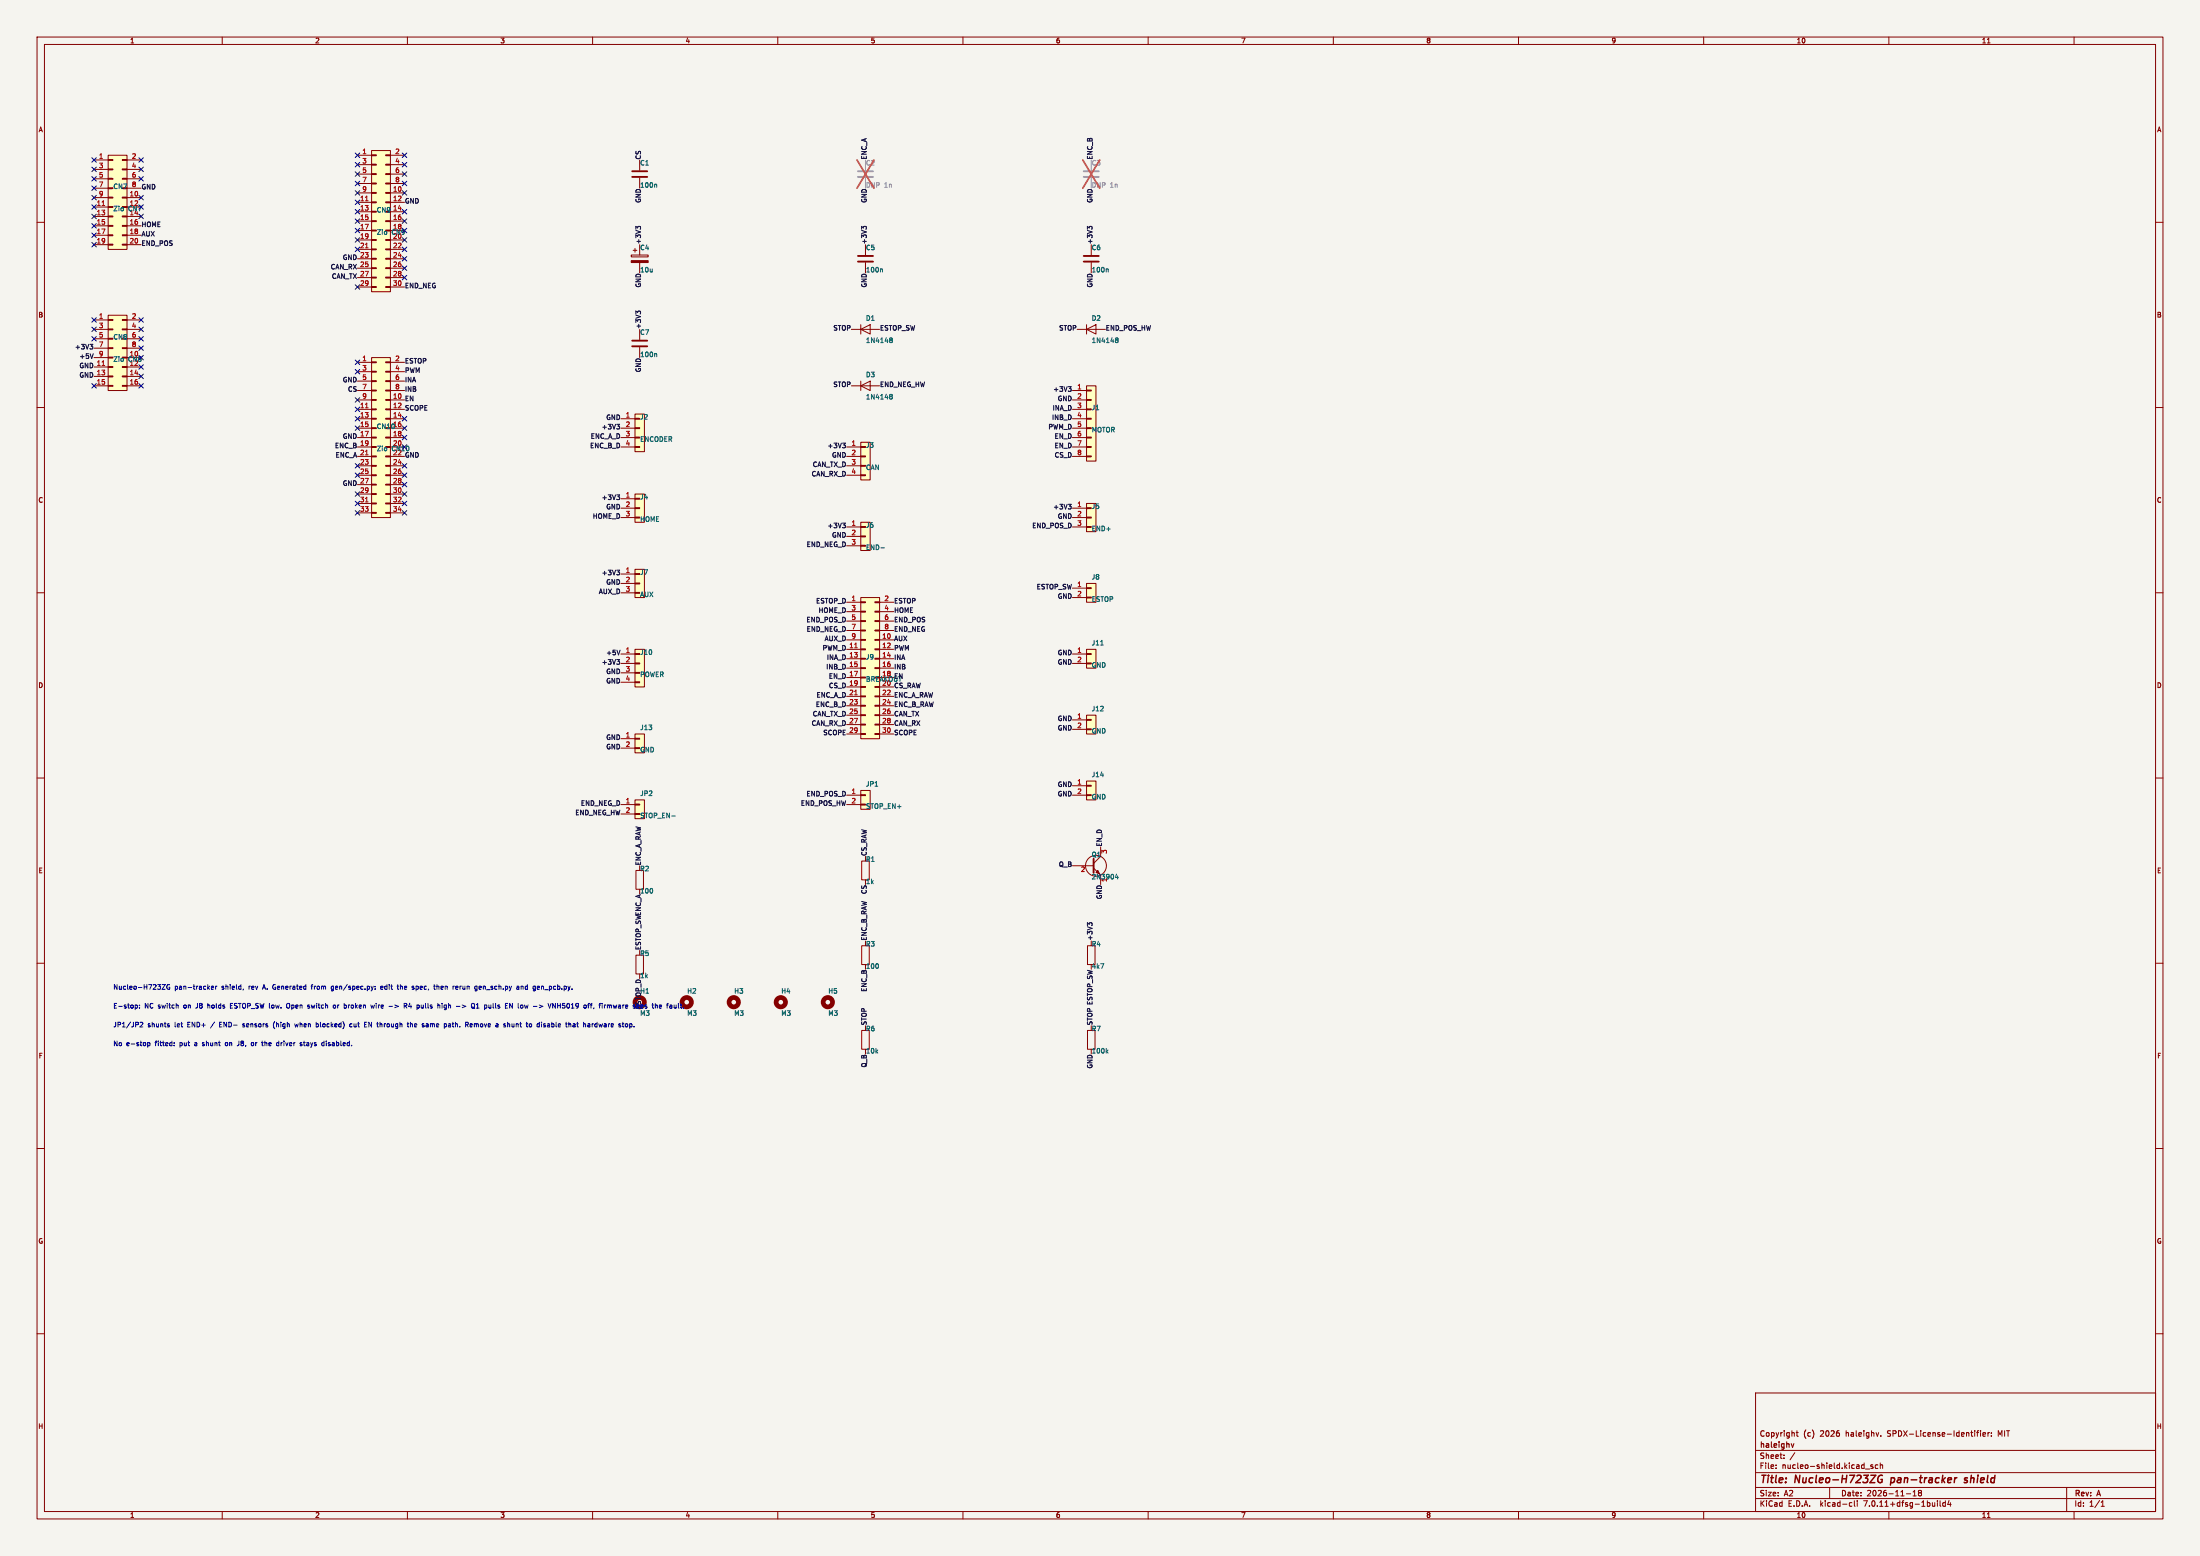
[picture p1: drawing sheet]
<svg xmlns="http://www.w3.org/2000/svg" width="594mm" height="420mm" viewBox="0 0 594 420" stroke-linecap="round" stroke-linejoin="round" font-family="sans-serif">
<path d="M0 0h594v420h-594z" fill="#f5f4ef" stroke="#f5f4ef" stroke-width=".27"/>
<g fill="none" stroke="#840000" stroke-width=".27">
<path d="M10 10h574v400h-574zM12 12h570v396h-570zM60 10v2M110 10v2M160 10v2M210 10v2M260 10v2M310 10v2M360 10v2M410 10v2M460 10v2M510 10v2"/>
<path d="M536.6 11.6h.7M560 10v2M10 60h2M25.4 43.2h3.8M25.4 53.3h3.8M25.4 55.9h3.8M25.4 58.4h3.8M25.4 45.7h3.8M25.4 48.3h3.8M25.4 50.8h3.8M29.2 58.3h1.3v.2h-1.3zM29.2 55.8h1.3v.2h-1.3z"/>
<path d="M29.2 53.2h1.3v.3h-1.3zM29.2 50.7h1.3v.2h-1.3zM29.2 48.1h1.3v.3h-1.3zM29.2 45.6h1.3v.2h-1.3zM29.2 43.1h1.3v.2h-1.3zM29.2 41.9h5.1v25.4h-5.1zM33 58.3h1.3v.2h-1.3zM33 55.8h1.3v.2h-1.3zM33 53.2h1.3v.3h-1.3zM33 48.1h1.3v.3h-1.3zM33 45.6h1.3v.2h-1.3zM33 43.1h1.3v.2h-1.3z"/>
<path d="M34.3 43.2h3.8M34.3 53.3h3.8M34.3 55.9h3.8M34.3 58.4h3.8M34.3 45.7h3.8M34.3 48.3h3.8M34.3 50.8h3.8M96.5 41.9h3.8M96.5 52.1h3.8M96.5 54.6h3.8M96.5 57.2h3.8M96.5 59.7h3.8"/>
<path d="M96.5 44.5h3.8M96.5 47h3.8M96.5 49.5h3.8M100.3 59.6h1.3v.2h-1.3zM100.3 57h1.3v.3h-1.3zM100.3 54.5h1.3v.2h-1.3zM100.3 51.9h1.3v.3h-1.3zM100.3 49.4h1.3v.3h-1.3zM100.3 46.9h1.3v.2h-1.3zM100.3 44.3h1.3v.3h-1.3zM100.3 41.8h1.3v.2h-1.3zM100.3 40.6h5.1v38.1h-5.1z"/>
<path d="M104.1 59.6h1.3v.2h-1.3zM104.1 54.5h1.3v.2h-1.3zM104.1 51.9h1.3v.3h-1.3zM104.1 49.4h1.3v.3h-1.3zM104.1 46.9h1.3v.2h-1.3zM104.1 44.3h1.3v.3h-1.3zM104.1 41.8h1.3v.2h-1.3zM105.4 41.9h3.8M105.4 52.1h3.8M105.4 54.6h3.8M105.4 57.2h3.8M105.4 59.7h3.8"/>
<path d="M105.4 44.5h3.8M105.4 47h3.8M105.4 49.5h3.8M172.7 43.2v2.8M172.7 48v2.8M582 60h2M25.4 61h3.8M25.4 63.5h3.8M25.4 66h3.8M29.2 65.9h1.3v.3h-1.3zM29.2 63.4h1.3v.2h-1.3zM29.2 60.8h1.3v.3h-1.3z"/>
<path d="M33 65.9h1.3v.3h-1.3zM33 63.4h1.3v.2h-1.3zM33 60.8h1.3v.3h-1.3zM34.3 61h3.8M34.3 63.5h3.8M34.3 66h3.8M96.5 62.2h3.8M96.5 64.8h3.8M96.5 67.3h3.8M96.5 69.9h3.8M96.5 72.4h3.8M96.5 74.9h3.8"/>
<path d="M96.5 77.5h3.8M100.3 77.3h1.3v.3h-1.3zM100.3 74.8h1.3v.3h-1.3zM100.3 72.3h1.3v.2h-1.3zM100.3 69.7h1.3v.3h-1.3zM100.3 67.2h1.3v.2h-1.3zM100.3 64.6h1.3v.3h-1.3zM100.3 62.1h1.3v.3h-1.3zM104.1 77.3h1.3v.3h-1.3zM104.1 74.8h1.3v.3h-1.3zM104.1 72.3h1.3v.2h-1.3zM104.1 69.7h1.3v.3h-1.3z"/>
<path d="M104.1 67.2h1.3v.2h-1.3zM104.1 64.6h1.3v.3h-1.3zM104.1 62.1h1.3v.3h-1.3zM105.4 62.2h3.8M105.4 64.8h3.8M105.4 67.3h3.8M105.4 69.9h3.8M105.4 72.4h3.8M105.4 74.9h3.8M105.4 77.5h3.8M170.4 68.8h4.6v.5h-4.6zM170.9 67.6h1.1"/>
<path d="M171.4 67.1v1M172.7 66v2.8M172.7 70.9v2.8M233.7 66v2.8M233.7 70.9v2.8M294.6 66v2.8M294.6 70.9v2.8M25.4 86.4h3.8M25.4 96.5h3.8M25.4 99.1h3.8M25.4 88.9h3.8M25.4 91.4h3.8"/>
<path d="M25.4 94h3.8M29.2 98.9h1.3v.3h-1.3zM29.2 96.4h1.3v.2h-1.3zM29.2 93.9h1.3v.2h-1.3zM29.2 91.3h1.3v.3h-1.3zM29.2 88.8h1.3v.2h-1.3zM29.2 86.2h1.3v.3h-1.3zM29.2 85.1h5.1v20.3h-5.1zM33 98.9h1.3v.3h-1.3zM33 96.4h1.3v.2h-1.3zM33 93.9h1.3v.2h-1.3zM33 88.8h1.3v.2h-1.3z"/>
<path d="M33 86.2h1.3v.3h-1.3zM34.3 86.4h3.8M34.3 96.5h3.8M34.3 99.1h3.8M34.3 88.9h3.8M34.3 91.4h3.8M34.3 94h3.8M96.5 97.8h3.8M100.3 97.7h1.3v.2h-1.3zM100.3 96.5h5.1v43.2h-5.1zM104.1 97.7h1.3v.2h-1.3zM105.4 97.8h3.8"/>
<path d="M172.7 88.9v2.8M172.7 93.7v2.8M229.9 88.9h7.6M232.4 88.9l2.5-1.3v2.6zM232.4 87.6v2.6M290.8 88.9h7.6M293.4 88.9l2.5-1.3v2.6zM293.4 87.6v2.6M10 110h2M25.4 101.6h3.8M25.4 104.1h3.8M29.2 104h1.3v.3h-1.3z"/>
<path d="M29.2 101.5h1.3v.2h-1.3zM33 104h1.3v.3h-1.3zM33 101.5h1.3v.2h-1.3zM34.3 101.6h3.8M34.3 104.1h3.8M96.5 108h3.8M96.5 110.5h3.8M96.5 113h3.8M96.5 115.6h3.8M96.5 118.1h3.8M96.5 100.3h3.8M96.5 102.9h3.8"/>
<path d="M96.5 105.4h3.8M100.3 118h1.3v.2h-1.3zM100.3 115.4h1.3v.3h-1.3zM100.3 112.9h1.3v.3h-1.3zM100.3 110.4h1.3v.2h-1.3zM100.3 107.8h1.3v.3h-1.3zM100.3 105.3h1.3v.2h-1.3zM100.3 102.7h1.3v.3h-1.3zM100.3 100.2h1.3v.3h-1.3zM104.1 118h1.3v.2h-1.3zM104.1 112.9h1.3v.3h-1.3zM104.1 110.4h1.3v.2h-1.3z"/>
<path d="M104.1 107.8h1.3v.3h-1.3zM104.1 105.3h1.3v.2h-1.3zM104.1 102.7h1.3v.3h-1.3zM104.1 100.2h1.3v.3h-1.3zM105.4 108h3.8M105.4 110.5h3.8M105.4 113h3.8M105.4 115.6h3.8M105.4 118.1h3.8M105.4 100.3h3.8M105.4 102.9h3.8M105.4 105.4h3.8"/>
<path d="M167.6 113h3.8M167.6 115.6h3.8M167.6 118.1h3.8M171.4 118h1.3v.2h-1.3zM171.4 115.4h1.3v.3h-1.3zM171.4 112.9h1.3v.3h-1.3zM171.4 111.8h2.6v10.1h-2.6zM229.9 104.1h7.6M232.4 119.4h2.5v10.1h-2.5zM232.4 104.1l2.5-1.2v2.5zM232.4 102.9v2.5M289.6 108h3.8"/>
<path d="M289.6 110.5h3.8M289.6 113h3.8M289.6 115.6h3.8M289.6 118.1h3.8M289.6 105.4h3.8M293.4 118h1.2v.2h-1.2zM293.4 115.4h1.2v.3h-1.2zM293.4 112.9h1.2v.3h-1.2zM293.4 110.4h1.2v.2h-1.2zM293.4 107.8h1.2v.3h-1.2zM293.4 105.3h1.2v.2h-1.2zM293.4 104.1h2.5v20.4h-2.5z"/>
<path d="M582 110h2M96.5 120.7h3.8M96.5 123.2h3.8M96.5 125.7h3.8M96.5 128.3h3.8M96.5 130.8h3.8M96.5 133.4h3.8M96.5 135.9h3.8M96.5 138.4h3.8M100.3 138.3h1.3v.3h-1.3zM100.3 135.8h1.3v.2h-1.3zM100.3 133.2h1.3v.3h-1.3z"/>
<path d="M100.3 130.7h1.3v.2h-1.3zM100.3 128.1h1.3v.3h-1.3zM100.3 125.6h1.3v.3h-1.3zM100.3 123.1h1.3v.2h-1.3zM100.3 120.5h1.3v.3h-1.3zM104.1 138.3h1.3v.3h-1.3zM104.1 135.8h1.3v.2h-1.3zM104.1 133.2h1.3v.3h-1.3zM104.1 130.7h1.3v.2h-1.3zM104.1 128.1h1.3v.3h-1.3zM104.1 125.6h1.3v.3h-1.3zM104.1 123.1h1.3v.2h-1.3z"/>
<path d="M104.1 120.5h1.3v.3h-1.3zM105.4 120.7h3.8M105.4 123.2h3.8M105.4 125.7h3.8M105.4 128.3h3.8M105.4 130.8h3.8M105.4 133.4h3.8M105.4 135.9h3.8M105.4 138.4h3.8M167.6 120.7h3.8M167.6 137.2h3.8M167.6 139.7h3.8"/>
<path d="M167.6 134.6h3.8M171.4 120.5h1.3v.3h-1.3zM171.4 139.6h1.3v.2h-1.3zM171.4 137h1.3v.3h-1.3zM171.4 134.5h1.3v.2h-1.3zM171.4 133.4h2.6v7.6h-2.6zM228.6 120.7h3.8M228.6 123.2h3.8M228.6 125.7h3.8M228.6 128.3h3.8M232.4 128.1h1.3v.3h-1.3zM232.4 125.6h1.3v.3h-1.3z"/>
<path d="M232.4 123.1h1.3v.2h-1.3zM232.4 120.5h1.3v.3h-1.3zM289.6 120.7h3.8M289.6 123.2h3.8M289.6 137.2h3.8M289.6 139.7h3.8M293.4 123.1h1.2v.2h-1.2zM293.4 120.5h1.2v.3h-1.2zM293.4 139.6h1.2v.2h-1.2zM293.4 137h1.2v.3h-1.2zM293.4 135.9h2.5v7.6h-2.5zM10 160h2"/>
<path d="M167.6 154.9h3.8M167.6 157.5h3.8M171.4 159.9h1.3v.2h-1.3zM171.4 157.4h1.3v.2h-1.3zM171.4 154.8h1.3v.3h-1.3zM171.4 153.7h2.6v7.6h-2.6zM228.6 142.2h3.8M228.6 144.8h3.8M228.6 147.3h3.8M232.4 147.2h1.3v.2h-1.3zM232.4 144.7h1.3v.2h-1.3zM232.4 142.1h1.3v.3h-1.3z"/>
<path d="M232.4 141h2.5v7.6h-2.5zM289.6 142.2h3.8M289.6 158.8h3.8M293.4 158.6h1.2v.3h-1.2zM293.4 157.5h2.5v5.1h-2.5zM293.4 142.1h1.2v.3h-1.2zM582 160h2M167.6 176.5h3.8M167.6 179.1h3.8M167.6 160h3.8M171.4 178.9h1.3v.3h-1.3zM171.4 176.4h1.3v.3h-1.3z"/>
<path d="M171.4 175.3h2.6v10.1h-2.6zM228.6 162.6h3.8M228.6 172.7h3.8M228.6 175.3h3.8M228.6 177.8h3.8M228.6 165.1h3.8M228.6 167.6h3.8M228.6 170.2h3.8M232.4 177.7h1.3v.2h-1.3zM232.4 175.1h1.3v.3h-1.3zM232.4 172.6h1.3v.2h-1.3zM232.4 170.1h1.3v.2h-1.3z"/>
<path d="M232.4 167.5h1.3v.3h-1.3zM232.4 165h1.3v.2h-1.3zM232.4 162.4h1.3v.3h-1.3zM232.4 161.3h5.1v38.1h-5.1zM236.2 177.7h1.3v.2h-1.3zM236.2 175.1h1.3v.3h-1.3zM236.2 172.6h1.3v.2h-1.3zM236.2 170.1h1.3v.2h-1.3zM236.2 167.5h1.3v.3h-1.3zM236.2 165h1.3v.2h-1.3zM236.2 162.4h1.3v.3h-1.3zM237.5 162.6h3.8"/>
<path d="M237.5 172.7h3.8M237.5 175.3h3.8M237.5 177.8h3.8M237.5 165.1h3.8M237.5 167.6h3.8M237.5 170.2h3.8M289.6 176.5h3.8M289.6 179.1h3.8M289.6 161.3h3.8M293.4 178.9h1.2v.3h-1.2zM293.4 176.4h1.2v.3h-1.2zM293.4 175.3h2.5v5h-2.5z"/>
<path d="M293.4 161.2h1.2v.2h-1.2zM167.6 181.6h3.8M167.6 184.2h3.8M167.6 199.4h3.8M171.4 184h1.3v.3h-1.3zM171.4 181.5h1.3v.2h-1.3zM171.4 199.3h1.3v.2h-1.3zM171.4 198.1h2.6v5.1h-2.6zM228.6 180.3h3.8M228.6 182.9h3.8M228.6 185.4h3.8M228.6 188h3.8"/>
<path d="M228.6 190.5h3.8M228.6 193h3.8M228.6 195.6h3.8M228.6 198.1h3.8M232.4 198h1.3v.2h-1.3zM232.4 195.5h1.3v.2h-1.3zM232.4 192.9h1.3v.3h-1.3zM232.4 190.4h1.3v.2h-1.3zM232.4 187.8h1.3v.3h-1.3zM232.4 185.3h1.3v.2h-1.3zM232.4 182.8h1.3v.2h-1.3zM232.4 180.2h1.3v.3h-1.3z"/>
<path d="M236.2 198h1.3v.2h-1.3zM236.2 195.5h1.3v.2h-1.3zM236.2 192.9h1.3v.3h-1.3zM236.2 190.4h1.3v.2h-1.3zM236.2 187.8h1.3v.3h-1.3zM236.2 185.3h1.3v.2h-1.3zM236.2 180.2h1.3v.3h-1.3zM237.5 180.3h3.8M237.5 182.9h3.8M237.5 185.4h3.8M237.5 188h3.8M237.5 190.5h3.8"/>
<path d="M237.5 193h3.8M237.5 195.6h3.8M237.5 198.1h3.8M289.6 194.3h3.8M289.6 196.9h3.8M293.4 196.7h1.2v.3h-1.2zM293.4 194.2h1.2v.2h-1.2zM293.4 193h2.5v5.1h-2.5zM10 210h2M167.6 217.2h3.8M167.6 219.7h3.8M167.6 201.9h3.8"/>
<path d="M171.4 219.6h1.3v.2h-1.3zM171.4 217h1.3v.3h-1.3zM171.4 215.9h2.6v5.1h-2.6zM171.4 201.8h1.3v.3h-1.3zM228.6 214.6h3.8M228.6 217.2h3.8M232.4 217h1.3v.3h-1.3zM232.4 214.5h1.3v.3h-1.3zM232.4 213.4h2.5v5h-2.5zM289.6 214.6h3.8M289.6 212.1h3.8M293.4 214.5h1.2v.3h-1.2z"/>
<path d="M293.4 212h1.2v.2h-1.2zM293.4 210.8h2.5v5.1h-2.5zM582 210h2M171.7 235h2v5h-2zM232.7 232.4h2v5.1h-2zM289.6 233.7h5.7M295.3 234.3l1.9 1.9v2.6M297.2 228.6v2.5l-1.9 1.9M10 260h2M171.7 257.8h2v5.1h-2zM232.7 255.3h2v5.1h-2zM293.6 255.3h2.1v5.1h-2.1z"/>
<path d="M582 260h2M232.7 278.1h2v5.1h-2zM293.6 278.1h2.1v5.1h-2.1zM10 310h2M582 310h2M10 360h2M474 376h108v32h-108zM582 360h2M474 397.5h108M474 391.5h108M479.5 396.2v.2M479.5 395.4v.2"/>
<path d="M481.7 393.5v.2M481.7 392.7v.2M484.6 392.1l-1.3 1.9M485 386.7h.5M485.2 386.2v1.3l.3 .2M503.7 396.5h1.1M505.7 395.4h-.4l-.2 .2 .1 .2 .5 .1v.4h-.6M507 395.4h-.4l-.3 .3 .2 .6h.5M507.7 395.5l.5-.1 .1 1M507.7 394.9v1.5M507.8 387.5v.2M533.7 386.7h.5"/>
<path d="M534.2 386.2l-.3 .2v1.3M534.7 386.2v.1M534.7 386.7v1M535.4 387.2l.7-.2-.1-.3h-.4l-.2 .2 .1 .7h.5M536.7 386.7v1M537.2 386.7l-.5 .3M537.7 387.5v.2M537.7 386.7v.2M60 408v2M110 408v2M160 408v2M210 408v2"/>
<path d="M260 408v2M310 408v2M360 408v2M410 408v2M460 408v2M474 404.5h108M474 401.5h108M494 401.5v3M499.6 405.6h.4M500 406.5l-.4 .1M500.7 405.1v1.3l.2 .2M501.5 405.1v.1"/>
<path d="M501.5 405.6v1M510 408v2M514.7 403.2h1.2M516.5 403.8h.9M516.5 402.7l.5-.4v1.5M518 402.4v.2l.2 .3M518.2 402.9l-.2 .3 .2 .6 .6-.3-.3-.6M518.2 402.9h.3M518.7 402.4l.1 .2-.3 .3M523.1 405.1v.1M523.1 405.6v1M523.8 405.1v1.3l.2 .2"/>
<path d="M525.2 405.6h-.4l-.3 .3 .2 .6h.5M525.2 405.1v1.5M526.2 405l-.3 1.1h.9M526.6 405.6v1M536.6 409.6h.7M558 401.5v6.5M560 408v2M567.3 406.6h.9M567.3 405.5l.4-.4v1.5"/>
<circle cx="295.9" cy="233.7" r="2.82"/>
</g>
<path d="M508.3 398.3a.99 .99 0 0 0-1.3 .7 .99 .99 0 0 0 .7 1.2l.4-.2 .1-.7h-.4M510.7 398.9l-.3 2M527.8 398.9l-.2 1.3M528.4 398.9l-.6 .3M531.2 399l-.4-.1-.4 .2 .1 .3 .6 .2v.5h-.8" fill="none" stroke="#840000" stroke-width=".4"/>
<path d="M484.3 389.7l-.3 1" fill="none" stroke="#840000" stroke-width=".3"/>
<path d="M170.7 47.8h4.1M170.7 46.2h4.1M231.6 70.6h4.1M231.6 69.1h4.1M292.6 70.6h4.1M292.6 69.1h4.1M170.7 93.5h4.1M170.7 91.9h4.1M295.3 231.8v3.8" fill="none" stroke="#840000" stroke-width=".51"/>
<g fill="none" stroke="#006464" stroke-width=".27">
<path d="M177.1 49.7l.2 .2v.7M238.1 72.6l.2 .2v.6M299 72.6l.2 .2v.6M177.1 95.4l.2 .2v.7M240.3 91.3h.6l-.2 .5M240.3 91.7l.1 .1M240.4 91.8h.3M240.4 91.8h-.1M240.7 91.8l.2 .2v.4h-.6M301.3 91.7l.1 .1M301.3 91.3h.5v.3M301.4 91.8h.2"/>
<path d="M301.4 91.8h-.1M301.6 91.8l.3 .2-.1 .4h-.5M301.8 91.7l-.2 .1M301.8 91.6v.1M240.3 106.9l.1 .1M240.3 106.5l.4-.1 .2 .3M240.4 107h.3M240.4 107l-.1 .1M240.7 107l.2 .2v.4l-.6 .1M240.9 106.7v.1M240.9 106.8l-.2 .2M237.8 147.9h1"/>
<path d="M297.2 174.1h.7M181.4 220.3h.9M301.5 235.9l-.3 .9h.7M301.8 236.4v.9M298.8 283.8l.4 .4M299.2 283.4l-.5 .5"/>
</g>
<g fill="#ffffc2" stroke="#ffffc2" stroke-width=".27">
<path d="M100.3 96.5h5.1v43.2h-5.1z"/>
<path d="M232.4 213.4h2.5v5h-2.5z"/>
<path d="M293.4 210.8h2.5v5.1h-2.5z"/>
<path d="M29.2 85.1h5.1v20.3h-5.1z"/>
<path d="M171.4 111.8h2.6v10.1h-2.6z"/>
<path d="M293.4 193h2.5v5.1h-2.5z"/>
<path d="M293.4 175.3h2.5v5h-2.5z"/>
<path d="M232.4 161.3h5.1v38.1h-5.1z"/>
<path d="M100.3 40.6h5.1v38.1h-5.1z"/>
<path d="M293.4 104.1h2.5v20.4h-2.5z"/>
<path d="M232.4 119.4h2.5v10.1h-2.5z"/>
<path d="M232.4 141h2.5v7.6h-2.5z"/>
<path d="M293.4 157.5h2.5v5.1h-2.5z"/>
<path d="M293.4 135.9h2.5v7.6h-2.5z"/>
<path d="M171.4 215.9h2.6v5.1h-2.6z"/>
<path d="M29.2 41.9h5.1v25.4h-5.1z"/>
<path d="M171.4 175.3h2.6v10.1h-2.6z"/>
<path d="M171.4 153.7h2.6v7.6h-2.6z"/>
<path d="M171.4 133.4h2.6v7.6h-2.6z"/>
<path d="M171.4 198.1h2.6v5.1h-2.6z"/>
</g>
<path d="M27.5 55.5h.8M98.7 54.2h.7M98.7 66.9h.7M27.5 98.6h.8M98.7 110.1h.7M98.7 122.8h.7M98.7 135.5h.7M230.7 174.8h.8M230.7 187.5h.8" fill="none" stroke="#a90000" stroke-width=".27"/>
<path d="M231.6 47.8h4.1M231.6 46.2h4.1M292.6 47.8h4.1M292.6 46.2h4.1" fill="none" stroke="#9c9b98" stroke-width=".51"/>
<path d="M233.7 43.2v2.8M233.7 48v2.8M294.6 43.2v2.8M294.6 48v2.8" fill="none" stroke="#9c9b98" stroke-width=".27"/>
<path d="M231.4 43.2l4.6 7.6M236 43.2l-4.6 7.6M292.4 43.2l4.5 7.6M296.9 43.2l-4.5 7.6" fill="none" stroke="#eb3a3d" stroke-width=".46"/>
<g fill="#840000" stroke="#840000" stroke-width=".27">
<path d="M295.9 235.5l.5-.5 .5 1z"/>
<path d="M170.4 70.4h4.6v.5h-4.6z"/>
</g>
<g fill="none" stroke="#840000" stroke-width="1.3">
<circle cx="185.4" cy="270.5" r="1.27"/>
<circle cx="198.1" cy="270.5" r="1.27"/>
<circle cx="210.8" cy="270.5" r="1.27"/>
<circle cx="223.5" cy="270.5" r="1.27"/>
</g>
<g fill="none" stroke="#0f0f0f" stroke-width=".27">
<path d="M172.2 61.3l.2-.2 .6 .2M172.2 61.5l-.5-.4v.8M233.1 61.3l.3-.2 .5 .2M233.1 61.5l-.5-.4v.8M294.1 61.5l-.5-.4v.8M294.1 61.3l.2-.2 .6 .2M24.3 92.9h.8l-.5 .5M24.8 93.4l.3 .3-.3 .5M25.2 95.5l-.4 1.3M172.2 84.4l-.5-.4v.7M172.2 84.2l.2-.2 .6 .2M166.5 114.5h.8l-.4 .5"/>
<path d="M167.1 115l.2 .3-.2 .5M227.5 119.6h.8l-.5 .5M288.4 104.4h.8l-.4 .5M289 104.9l.2 .2-.2 .5M166.5 133.6h.8l-.4 .5M167.1 134.1l.2 .2-.2 .6M228 120.1l.3 .2-.3 .6M288.4 136.1h.8l-.4 .5M289 136.6l.2 .2-.2 .6M166.5 153.9h.8l-.4 .5M167.1 154.4l.2 .2-.2 .6M227.5 141.2h.8l-.5 .5"/>
<path d="M228 141.7l.3 .2-.3 .6M166.5 178h.8l-.4 .5M167.1 178.5l.2 .3-.2 .5M167.4 175.5l-.4 1.3M294.1 249.5l-.5-.4v.7M294.1 249.3l.2-.2 .6 .2"/>
</g>
<g fill="none" stroke="#0000c2" stroke-width=".27">
<path d="M36.5 271.3h.4l.2 .2-.1 .5h-.5M37.7 272v.1M37.7 271.3v.1M37.9 276h-.1M37.9 276h.5M38.4 276h.1M38.5 276v.5l-.7 .7h.8M43.8 265.8h.8l-.8 1.2h.8M45.6 276.8l.2 .1-.2 .3M45.6 276.3l.1 .1M45.8 265.8a.58 .58 0 0 0-.8 .6 .58 .58 0 0 0 .8 .5v-.4h-.2M56.1 270.8v1.3"/>
<path d="M56.3 271.3l-.2 .1M57.1 266.6l.6-.1-.1-.3h-.4l-.1 .2v.6h.5M58.2 266.2v.8M58.6 266.2l-.4 .2M59.3 276.5h.4M59.9 275.9h-.6v1.3h.6M62.2 271.4h.4M62.8 270.8h-.6v1.3h.6M65.5 277.1l.4 .1M65.7 267l-.1 .2M65.9 276.3l-.4 .2 .4 .3M74.2 275.7a1.46 1.46 0 0 0 0 2"/>
<path d="M78.2 271l-.5-.2-.3 .5 .2 .7 .6-.1M79.6 276.3l.2 .9 .2-.6 .3 .6 .2-.9M83.4 271.7l.2 .2-.2 .2M83.4 271.3h.2M84 266.2h.5M84.5 265.8l-.3 .1v1.1M85.5 276.3l.5 .3-.1 .5-.4 .1M90 271.5l.2-.2 .4 .2-.1 .5-.3 .1-.2-.2M90 267.3l-.5 .1M90 266.2h-.3l-.3 .2 .1 .6h.5M94.1 271.3v.8M94.3 271.3l-.2 .2"/>
<path d="M95 276.4l-.3-.1-.3 .3 .2 .5h.4M99.6 277.2v-1.3l.7 1.3M101.1 271.3l-.2 .8-.3-.6M101.3 266.9v.1M101.3 266.2v.2M101.6 270.8v.2M101.6 271.3v.8M102.8 266.6l.6-.1-.1-.3h-.3l-.2 .2v.6h.5M106.6 271.3l1 .3-1 .4M107.2 266.2h.5M107.4 267h.3M108.1 265.8v1.2"/>
<path d="M108.3 266.2l-.2 .1M109.1 271.5l.6-.1 .1-.4-.7-.2v1.3M109.4 271.5l.5 .6M110.6 270.8l-.3 .9h.8M110.8 276.5l.5-.1 .1 .8M110.8 275.9v1.3M111 271.3v.8M112.3 266.2v1.3M112.3 267h.2M112.5 266.2h-.2M115.2 276.3l.4 .2v.6l-.4 .1M115.6 276.6l-.4 .1"/>
<path d="M118 266.3l.3-.1 .2 .2M118 265.8v1.2M120.5 271.3h-.4l-.2 .2 .1 .5h.5M120.5 271.3v1l-.2 .2h-.3M121.2 276.3l.5 .2v.6l-.5 .1M121.7 276.6l-.5 .1M122.1 276.3h.5M123 266.6l.7-.1-.1-.3h-.4l-.2 .2 .1 .6h.5M124.8 271.3l1 .3-1 .4M127 277.1h.5M127 276.4l.3-.1 .2 .3-.6 .2M127.5 270.9h.4"/>
<path d="M128.1 276.3v.9M128.1 276.4v.1M128.6 272.1h.7M128.6 271.2l.4-.4v1.3M129.9 266.4l-.1-.2-.5 .2 .1 .6h.5M129.9 266.5l-.6 .1M133.2 272l.1 .1M136 277.1h.5M136.5 276.4l-.5 .1 .5 .3M138.8 277.1l-.4 .1M140.7 266.3l.5-.1 .1 .8M140.7 266.2v.8"/>
<path d="M145.1 276.4v.7M145.2 266.2h.4l.1 .3-.6 .1M145.6 267h-.4M148 270.8l.4 1.3 .4-1.3M148.2 276.3l-.4 .1M148.3 276.7l-.5 .2v.2l.5 .1M150 270.8v1.3l-.8-1.3v1.3M150.6 271.4h.7M150.6 270.8v1.3M151.3 270.8v1.3M154.9 276.3l.4 .2v.6l-.4 .1M155.3 276.6l-.4 .1"/>
<path d="M155.7 276.3h.5M155.9 275.9v1.1l.3 .2M161.2 276.4l-.4-.1-.2 .3 .1 .5h.5M165.6 271.3l.2 .8 .2-.6M170 276.4l.4-.1 .2 .3-.1 .5h-.5M170 276.3v1.3M174.6 271.3l-.5 .1 .5 .3v.3h-.5M180 271.3h.4M180.4 270.8l-.3 .2M184.6 272v.1M39.9 281.4v1.3M39.9 281.5l.4-.1 .2 .3-.1 .5h-.5"/>
<path d="M47 282.1v.2M47 281.5v.1M54.6 282.2l.2 .1M54.8 281.4l-.2 .2 .2 .2M61.2 281.4l-.4 .3 .1 .4 .3 .2M64.5 281v.9l-.4 .4M68 281.5l.3-.1 .2 .3-.1 .5h-.4M71.5 281v1.3M71.7 281.4l-.2 .1M75.2 281.4l.1 .1M75.3 281v1.3M75.3 282.2l-.1 .1"/>
<path d="M81.4 281.8l.2 .2-.2 .3M81.4 281.4l.1 .1M81.9 281.4h.5M82.1 281v1.1l.3 .2M88.1 281v.1M88.1 281.4v.9"/>
</g>
<g fill="none" stroke="#000084" stroke-width=".27">
<path d="M24.8 55.3l1.2 1.2M24.8 57.8l1.2 1.2M24.8 45.1l1.2 1.2M24.8 47.7l1.2 1.2M24.8 50.2l1.2 1.2M24.8 52.7l1.2 1.2M24.8 42.6l1.2 1.2M26 55.3l-1.2 1.2M26 57.8l-1.2 1.2M26 45.1l-1.2 1.2M26 47.7l-1.2 1.2M26 50.2l-1.2 1.2"/>
<path d="M26 52.7l-1.2 1.2M26 42.6l-1.2 1.2M37.5 57.8l1.2 1.2M37.5 55.3l1.2 1.2M37.5 52.7l1.2 1.2M37.5 42.6l1.2 1.2M37.5 45.1l1.2 1.2M37.5 47.7l1.2 1.2M38.7 42.6l-1.2 1.2M38.7 52.7l-1.2 1.2M38.7 45.1l-1.2 1.2M38.7 55.3l-1.2 1.2"/>
<path d="M38.7 57.8l-1.2 1.2M38.7 47.7l-1.2 1.2M95.9 48.9l1.2 1.2M95.9 54l1.2 1.2M95.9 46.4l1.2 1.2M95.9 43.8l1.2 1.3M95.9 56.5l1.2 1.3M95.9 41.3l1.2 1.2M95.9 51.5l1.2 1.2M95.9 59.1l1.2 1.2M97.1 48.9l-1.2 1.2M97.1 54l-1.2 1.2"/>
<path d="M97.1 46.4l-1.2 1.2M97.1 43.8l-1.2 1.3M97.1 56.5l-1.2 1.3M97.1 41.3l-1.2 1.2M97.1 59.1l-1.2 1.2M97.1 51.5l-1.2 1.2M108.6 56.5l1.2 1.3M108.6 41.3l1.2 1.2M108.6 59.1l1.2 1.2M108.6 51.5l1.2 1.2M108.6 43.8l1.2 1.3M108.6 46.4l1.2 1.2"/>
<path d="M108.6 48.9l1.2 1.2M109.8 41.3l-1.2 1.2M109.8 43.8l-1.2 1.3M109.8 56.5l-1.2 1.3M109.8 59.1l-1.2 1.2M109.8 48.9l-1.2 1.2M109.8 51.5l-1.2 1.2M109.8 46.4l-1.2 1.2M24.8 65.4l1.2 1.2M24.8 60.4l1.2 1.2M24.8 62.9l1.2 1.2M26 65.4l-1.2 1.2"/>
<path d="M26 60.4l-1.2 1.2M26 62.9l-1.2 1.2M95.9 76.9l1.2 1.2M95.9 61.6l1.2 1.2M95.9 64.2l1.2 1.2M95.9 66.7l1.2 1.2M97.1 76.9l-1.2 1.2M97.1 61.6l-1.2 1.2M97.1 64.2l-1.2 1.2M97.1 66.7l-1.2 1.2M108.6 61.6l1.2 1.2M108.6 69.2l1.2 1.3"/>
<path d="M108.6 64.2l1.2 1.2M108.6 66.7l1.2 1.2M108.6 74.3l1.2 1.2M108.6 71.8l1.2 1.2M109.8 64.2l-1.2 1.2M109.8 61.6l-1.2 1.2M109.8 66.7l-1.2 1.2M109.8 69.2l-1.2 1.3M109.8 71.8l-1.2 1.2M109.8 74.3l-1.2 1.2M24.8 88.3l1.2 1.2M24.8 90.8l1.2 1.2"/>
<path d="M24.8 85.8l1.2 1.2M26 88.3l-1.2 1.2M26 90.8l-1.2 1.2M26 85.8l-1.2 1.2M37.5 88.3l1.2 1.2M37.5 90.8l1.2 1.2M37.5 93.4l1.2 1.2M37.5 85.8l1.2 1.2M37.5 95.9l1.2 1.2M37.5 98.5l1.2 1.2M38.7 88.3l-1.2 1.2M38.7 90.8l-1.2 1.2"/>
<path d="M38.7 93.4l-1.2 1.2M38.7 85.8l-1.2 1.2M38.7 95.9l-1.2 1.2M38.7 98.5l-1.2 1.2M95.9 99.7l1.2 1.2M95.9 97.2l1.2 1.2M97.1 97.2l-1.2 1.2M97.1 99.7l-1.2 1.2M24.8 103.5l1.2 1.2M26 103.5l-1.2 1.2M37.5 101l1.2 1.2M37.5 103.5l1.2 1.2"/>
<path d="M38.7 101l-1.2 1.2M38.7 103.5l-1.2 1.2M95.9 107.3l1.2 1.3M95.9 112.4l1.2 1.2M95.9 115l1.2 1.2M95.9 109.9l1.2 1.2M97.1 107.3l-1.2 1.3M97.1 109.9l-1.2 1.2M97.1 112.4l-1.2 1.2M97.1 115l-1.2 1.2M108.6 112.4l1.2 1.2M108.6 115l1.2 1.2"/>
<path d="M108.6 117.5l1.2 1.2M109.8 112.4l-1.2 1.2M109.8 115l-1.2 1.2M109.8 117.5l-1.2 1.2M95.9 125.1l1.2 1.2M95.9 127.7l1.2 1.2M95.9 132.7l1.2 1.3M95.9 135.3l1.2 1.2M95.9 137.8l1.2 1.2M97.1 125.1l-1.2 1.2M97.1 127.7l-1.2 1.2M97.1 132.7l-1.2 1.3"/>
<path d="M97.1 137.8l-1.2 1.2M97.1 135.3l-1.2 1.2M108.6 120l1.2 1.3M108.6 125.1l1.2 1.2M108.6 127.7l1.2 1.2M108.6 130.2l1.2 1.2M108.6 132.7l1.2 1.3M108.6 135.3l1.2 1.2M108.6 137.8l1.2 1.2M109.8 120l-1.2 1.3M109.8 125.1l-1.2 1.2M109.8 127.7l-1.2 1.2"/>
<path d="M109.8 130.2l-1.2 1.2M109.8 132.7l-1.2 1.3M109.8 135.3l-1.2 1.2M109.8 137.8l-1.2 1.2"/>
</g>
<g font-size="2.8" fill="#840000">
<text x="475" y="400.9">Title:</text>
<text x="484.7" y="400.9">Nucleo-H723ZG</text>
<text x="511.4" y="400.9">pan-tracker</text>
<text x="532.1" y="400.9">shield</text>
</g>
<g font-size="2.1" fill="#840000">
<text x="475" y="388">Copyright</text>
<text x="486.9" y="388">(c)</text>
<text x="491.5" y="388">2026</text>
<text x="498.5" y="388">haleighv.</text>
<text x="509.8" y="388">SPDX-License-Identifier:</text>
<text x="539.9" y="388">MIT</text>
<text x="475" y="394">Sheet:</text>
<text x="475" y="391.2">haleighv</text>
<text x="475" y="396.7">File:</text>
<text x="481.1" y="396.7">nucleo-shield.kicad_sch</text>
<text x="475" y="406.9">KiCad</text>
<text x="475" y="404.1">Size:</text>
<text x="481.7" y="404.1">A2</text>
<text x="482.7" y="406.9">E.D.A.</text>
<text x="491.6" y="406.9">kicad-cli</text>
<text x="497" y="404.1">Date:</text>
<text x="503.5" y="406.9">7.0.11+dfsg-1build4</text>
<text x="504" y="404.1">2026-11-18</text>
<text x="560" y="404.3">Rev:</text>
<text x="560" y="406.9">Id:</text>
<text x="564.1" y="406.9">1/1</text>
<text x="566.4" y="404.3">A</text>
</g>
<g font-size="1.8" fill="#840000">
<text x="35" y="11.9">1</text>
<text x="85" y="11.9">2</text>
<text x="135" y="11.9">3</text>
<text x="185" y="11.9">4</text>
<text x="235" y="11.9">5</text>
<text x="285" y="11.9">6</text>
<text x="335" y="11.9">7</text>
<text x="385" y="11.9">8</text>
<text x="435" y="11.9">9</text>
<text x="485" y="11.9">10</text>
<text x="535" y="11.9">11</text>
<text x="10.3" y="35.9">A</text>
<text x="582.3" y="35.9">A</text>
<text x="10.3" y="85.9">B</text>
<text x="582.3" y="85.9">B</text>
<text x="10.3" y="135.9">C</text>
<text x="582.3" y="135.9">C</text>
<text x="10.3" y="185.9">D</text>
<text x="582.3" y="185.9">D</text>
<text x="10.3" y="235.9">E</text>
<text x="582.3" y="235.9">E</text>
<text x="10.3" y="285.9">F</text>
<text x="582.3" y="285.9">F</text>
<text x="10.3" y="335.9">G</text>
<text x="582.3" y="335.9">G</text>
<text x="10.2" y="385.9">H</text>
<text x="582.2" y="385.9">H</text>
<text x="35" y="409.9">1</text>
<text x="85" y="409.9">2</text>
<text x="135" y="409.9">3</text>
<text x="185" y="409.9">4</text>
<text x="235" y="409.9">5</text>
<text x="285" y="409.9">6</text>
<text x="335" y="409.9">7</text>
<text x="385" y="409.9">8</text>
<text x="435" y="409.9">9</text>
<text x="485" y="409.9">10</text>
<text x="535" y="409.9">11</text>
</g>
<g font-size="1.8" fill="#a90000">
<text x="97.7" y="41.7">1</text>
<text x="106.6" y="41.7">2</text>
<text x="26.6" y="42.9">1</text>
<text x="26.6" y="45.5">3</text>
<text x="35.5" y="42.9">2</text>
<text x="35.5" y="45.5">4</text>
<text x="97.7" y="44.2">3</text>
<text x="97.7" y="46.7">5</text>
<text x="106.6" y="44.2">4</text>
<text x="106.6" y="46.7">6</text>
<text x="26.6" y="48">5</text>
<text x="26.6" y="50.5">7</text>
<text x="26.6" y="53.1">9</text>
<text x="34.9" y="53.1">10</text>
<text x="35.5" y="48">6</text>
<text x="35.5" y="50.5">8</text>
<text x="97.7" y="49.3">7</text>
<text x="97.7" y="51.8">9</text>
<text x="106" y="51.8">10</text>
<text x="106.6" y="49.3">8</text>
<text x="26" y="55.6">11</text>
<text x="26" y="58.2">13</text>
<text x="97.1" y="54.4">11</text>
<text x="97.1" y="56.9">13</text>
<text x="97.1" y="59.4">15</text>
<text x="106" y="54.4">12</text>
<text x="106" y="56.9">14</text>
<text x="106" y="59.4">16</text>
<text x="26" y="60.7">15</text>
<text x="26" y="63.2">17</text>
<text x="26" y="65.8">19</text>
<text x="34.9" y="60.7">16</text>
<text x="34.9" y="63.2">18</text>
<text x="34.9" y="65.8">20</text>
<text x="97.1" y="62">17</text>
<text x="97.1" y="64.5">19</text>
<text x="97.1" y="67.1">21</text>
<text x="97.1" y="69.6">23</text>
<text x="106" y="67.1">22</text>
<text x="106" y="69.6">24</text>
<text x="97.1" y="72.1">25</text>
<text x="97.1" y="74.7">27</text>
<text x="97.1" y="77.2">29</text>
<text x="106" y="72.1">26</text>
<text x="106" y="74.7">28</text>
<text x="106" y="77.2">30</text>
<text x="26.6" y="86.1">1</text>
<text x="26.6" y="88.6">3</text>
<text x="35.5" y="86.1">2</text>
<text x="35.5" y="88.6">4</text>
<text x="26.6" y="91.2">5</text>
<text x="26.6" y="93.7">7</text>
<text x="35.5" y="91.2">6</text>
<text x="35.5" y="93.7">8</text>
<text x="26" y="98.8">11</text>
<text x="26" y="101.3">13</text>
<text x="26.6" y="96.3">9</text>
<text x="34.9" y="101.3">14</text>
<text x="97.7" y="97.5">1</text>
<text x="97.7" y="100.1">3</text>
<text x="106.6" y="97.5">2</text>
<text x="106.6" y="100.1">4</text>
<text x="26" y="103.9">15</text>
<text x="34.9" y="103.9">16</text>
<text x="97.7" y="102.6">5</text>
<text x="97.7" y="105.2">7</text>
<text x="97.7" y="107.7">9</text>
<text x="106" y="107.7">10</text>
<text x="106.6" y="102.6">6</text>
<text x="106.6" y="105.2">8</text>
<text x="290.8" y="105.2">1</text>
<text x="290.8" y="107.7">2</text>
<text x="97.1" y="110.2">11</text>
<text x="97.1" y="112.8">13</text>
<text x="106" y="110.2">12</text>
<text x="106" y="112.8">14</text>
<text x="168.8" y="112.8">1</text>
<text x="290.8" y="110.2">3</text>
<text x="290.8" y="112.8">4</text>
<text x="97.1" y="115.3">15</text>
<text x="97.1" y="117.9">17</text>
<text x="106" y="117.9">18</text>
<text x="168.8" y="115.3">2</text>
<text x="168.8" y="117.9">3</text>
<text x="290.8" y="115.3">5</text>
<text x="290.8" y="117.9">6</text>
<text x="97.1" y="120.4">19</text>
<text x="97.1" y="122.9">21</text>
<text x="97.1" y="125.5">23</text>
<text x="106" y="125.5">24</text>
<text x="168.8" y="120.4">4</text>
<text x="229.8" y="120.4">1</text>
<text x="229.8" y="122.9">2</text>
<text x="229.8" y="125.5">3</text>
<text x="290.8" y="120.4">7</text>
<text x="290.8" y="122.9">8</text>
<text x="97.1" y="128">25</text>
<text x="97.1" y="130.6">27</text>
<text x="106" y="128">26</text>
<text x="106" y="130.6">28</text>
<text x="229.8" y="128">4</text>
<text x="97.1" y="133.1">29</text>
<text x="97.1" y="135.6">31</text>
<text x="106" y="133.1">30</text>
<text x="106" y="135.6">32</text>
<text x="168.8" y="134.4">1</text>
<text x="168.8" y="136.9">2</text>
<text x="290.8" y="136.9">1</text>
<text x="97.1" y="138.2">33</text>
<text x="106" y="138.2">34</text>
<text x="168.8" y="139.4">3</text>
<text x="229.8" y="142">1</text>
<text x="290.8" y="139.4">2</text>
<text x="290.8" y="142">3</text>
<text x="229.8" y="144.5">2</text>
<text x="229.8" y="147.1">3</text>
<text x="168.8" y="154.7">1</text>
<text x="168.8" y="157.2">2</text>
<text x="168.8" y="159.8">3</text>
<text x="290.8" y="158.5">1</text>
<text x="290.8" y="161">2</text>
<text x="229.8" y="162.3">1</text>
<text x="229.8" y="164.8">3</text>
<text x="229.8" y="167.4">5</text>
<text x="238.7" y="162.3">2</text>
<text x="238.7" y="164.8">4</text>
<text x="238.7" y="167.4">6</text>
<text x="229.8" y="169.9">7</text>
<text x="229.8" y="172.5">9</text>
<text x="238.1" y="172.5">10</text>
<text x="238.7" y="169.9">8</text>
<text x="168.8" y="176.3">1</text>
<text x="168.8" y="178.8">2</text>
<text x="229.2" y="175">11</text>
<text x="229.2" y="177.5">13</text>
<text x="238.1" y="175">12</text>
<text x="238.1" y="177.5">14</text>
<text x="290.8" y="176.3">1</text>
<text x="290.8" y="178.8">2</text>
<text x="168.8" y="181.4">3</text>
<text x="168.8" y="183.9">4</text>
<text x="229.2" y="180.1">15</text>
<text x="229.2" y="182.6">17</text>
<text x="229.2" y="185.2">19</text>
<text x="238.1" y="180.1">16</text>
<text x="229.2" y="187.7">21</text>
<text x="229.2" y="190.2">23</text>
<text x="238.1" y="187.7">22</text>
<text x="238.1" y="190.2">24</text>
<text x="229.2" y="192.8">25</text>
<text x="229.2" y="195.3">27</text>
<text x="229.2" y="197.9">29</text>
<text x="238.1" y="192.8">26</text>
<text x="238.1" y="195.3">28</text>
<text x="238.1" y="197.9">30</text>
<text x="290.8" y="194.1">1</text>
<text x="290.8" y="196.6">2</text>
<text x="168.8" y="199.1">1</text>
<text x="168.8" y="201.7">2</text>
<text x="229.8" y="214.4">1</text>
<text x="290.8" y="211.8">1</text>
<text x="290.8" y="214.4">2</text>
<text x="168.8" y="216.9">1</text>
<text x="168.8" y="219.5">2</text>
<text x="229.8" y="216.9">2</text>
<text x="299.2" y="230.6" transform="rotate(-90 299.2 230.6)">3</text>
<text x="291.7" y="235.7">2</text>
</g>
<g font-size="1.8" fill="#006464">
<text x="172.7" y="44.9">C1</text>
<text x="30.5" y="51.2">CN7</text>
<text x="30.5" y="57.2">Zio</text>
<text x="34.6" y="57.2">CN7</text>
<text x="34.9" y="55.6">12</text>
<text x="34.9" y="58.2">14</text>
<text x="101.6" y="57.6">CN9</text>
<text x="101.6" y="63.6">Zio</text>
<text x="105.7" y="63.6">CN9</text>
<text x="106" y="62">18</text>
<text x="106" y="64.5">20</text>
<text x="172.7" y="67.7">C4</text>
<text x="233.7" y="67.7">C5</text>
<text x="294.7" y="67.7">C6</text>
<text x="233.7" y="86.8">D1</text>
<text x="294.7" y="86.8">D2</text>
<text x="30.5" y="91.8">CN8</text>
<text x="172.7" y="90.6">C7</text>
<text x="233.7" y="92.8">1N4148</text>
<text x="294.7" y="92.8">1N4148</text>
<text x="30.5" y="97.8">Zio</text>
<text x="34.6" y="97.8">CN8</text>
<text x="34.9" y="96.3">10</text>
<text x="34.9" y="98.8">12</text>
<text x="233.7" y="102">D3</text>
<text x="172.7" y="113.4">J2</text>
<text x="233.7" y="108">1N4148</text>
<text x="294.7" y="110.9">J1</text>
<text x="101.6" y="116">CN10</text>
<text x="106" y="115.3">16</text>
<text x="172.7" y="119.4">ENCODER</text>
<text x="294.7" y="116.9">MOTOR</text>
<text x="101.6" y="122">Zio</text>
<text x="105.7" y="122">CN10</text>
<text x="106" y="120.4">20</text>
<text x="106" y="122.9">22</text>
<text x="233.7" y="121.1">J3</text>
<text x="233.7" y="127.1">CAN</text>
<text x="172.7" y="135">J4</text>
<text x="294.7" y="137.6">J5</text>
<text x="172.7" y="141">HOME</text>
<text x="233.7" y="142.6">J6</text>
<text x="294.7" y="143.6">END+</text>
<text x="233.7" y="148.6">END-</text>
<text x="172.7" y="155.3">J7</text>
<text x="172.7" y="161.3">AUX</text>
<text x="294.7" y="156.6">J8</text>
<text x="294.7" y="162.6">ESTOP</text>
<text x="172.7" y="176.9">J10</text>
<text x="233.7" y="178.2">J9</text>
<text x="294.7" y="174.4">J11</text>
<text x="172.7" y="182.9">POWER</text>
<text x="233.7" y="184.2">BREAKOUT</text>
<text x="238.1" y="182.6">18</text>
<text x="238.1" y="185.2">20</text>
<text x="294.7" y="180.4">GND</text>
<text x="172.7" y="197.3">J13</text>
<text x="294.7" y="192.2">J12</text>
<text x="172.7" y="203.3">GND</text>
<text x="294.7" y="198.2">GND</text>
<text x="294.7" y="210">J14</text>
<text x="172.7" y="215">JP2</text>
<text x="233.7" y="212.5">JP1</text>
<text x="294.7" y="216">GND</text>
<text x="172.7" y="221">STOP_EN-</text>
<text x="233.7" y="218.5">STOP_EN+</text>
<text x="233.7" y="232.8">R1</text>
<text x="294.7" y="231.5">Q1</text>
<text x="172.7" y="235.4">R2</text>
<text x="294.7" y="237.5">2N3904</text>
<text x="299.2" y="238.2" transform="rotate(-90 299.2 238.2)">1</text>
<text x="172.7" y="241.4">100</text>
<text x="233.7" y="255.7">R3</text>
<text x="294.7" y="255.7">R4</text>
<text x="172.7" y="258.2">R5</text>
<text x="294.7" y="261.7">4k7</text>
<text x="185.4" y="268.4">H2</text>
<text x="198.1" y="268.4">H3</text>
<text x="210.8" y="268.4">H4</text>
<text x="223.5" y="268.4">H5</text>
<text x="172.7" y="274.4">M3</text>
<text x="185.4" y="274.4">M3</text>
<text x="198.1" y="274.4">M3</text>
<text x="210.8" y="274.4">M3</text>
<text x="223.5" y="274.4">M3</text>
<text x="233.7" y="278.5">R6</text>
<text x="294.7" y="278.5">R7</text>
</g>
<g font-size="1.8" fill="#0f0f0f">
<text x="173.2" y="43.2" transform="rotate(-90 173.2 43.2)">CS</text>
<text x="234.2" y="43.2" transform="rotate(-90 234.2 43.2)">ENC_A</text>
<text x="295.2" y="43.2" transform="rotate(-90 295.2 43.2)">ENC_B</text>
<text x="38.1" y="51.3">GND</text>
<text x="172.7" y="50.9">100n</text>
<text x="233.7" y="50.9">DNP</text>
<text x="294.7" y="50.9">DNP</text>
<text x="109.2" y="55.1">GND</text>
<text x="173.2" y="54.9" transform="rotate(-90 173.2 54.9)">GND</text>
<text x="234.2" y="54.9" transform="rotate(-90 234.2 54.9)">GND</text>
<text x="295.2" y="54.9" transform="rotate(-90 295.2 54.9)">GND</text>
<text x="38.1" y="61.5">HOME</text>
<text x="38.1" y="64">AUX</text>
<text x="38.1" y="66.6">END_POS</text>
<text x="92.4" y="70.4">GND</text>
<text x="173.2" y="66" transform="rotate(-90 173.2 66)">+3V3</text>
<text x="234.2" y="66" transform="rotate(-90 234.2 66)">+3V3</text>
<text x="295.2" y="66" transform="rotate(-90 295.2 66)">+3V3</text>
<text x="89.2" y="72.9">CAN_RX</text>
<text x="89.5" y="75.4">CAN_TX</text>
<text x="109.2" y="78">END_NEG</text>
<text x="172.7" y="73.7">10u</text>
<text x="173.2" y="77.7" transform="rotate(-90 173.2 77.7)">GND</text>
<text x="233.7" y="73.7">100n</text>
<text x="234.2" y="77.7" transform="rotate(-90 234.2 77.7)">GND</text>
<text x="294.7" y="73.7">100n</text>
<text x="295.2" y="77.7" transform="rotate(-90 295.2 77.7)">GND</text>
<text x="173.2" y="88.9" transform="rotate(-90 173.2 88.9)">+3V3</text>
<text x="224.9" y="89.4">STOP</text>
<text x="237.5" y="89.4">ESTOP_SW</text>
<text x="285.8" y="89.4">STOP</text>
<text x="298.4" y="89.4">END_POS_HW</text>
<text x="20.1" y="94.5">+3V3</text>
<text x="21.3" y="99.6">GND</text>
<text x="21.3" y="97">+5V</text>
<text x="109.2" y="100.8">PWM</text>
<text x="109.2" y="98.3">ESTOP</text>
<text x="172.7" y="96.6">100n</text>
<text x="173.2" y="100.6" transform="rotate(-90 173.2 100.6)">GND</text>
<text x="21.3" y="102.1">GND</text>
<text x="92.4" y="103.4">GND</text>
<text x="93.8" y="105.9">CS</text>
<text x="109.2" y="105.9">INB</text>
<text x="109.2" y="103.4">INA</text>
<text x="224.9" y="104.7">STOP</text>
<text x="237.5" y="104.7">END_NEG_HW</text>
<text x="284.3" y="105.9">+3V3</text>
<text x="109.2" y="108.5">EN</text>
<text x="109.2" y="111">SCOPE</text>
<text x="163.6" y="113.5">GND</text>
<text x="283.9" y="113.5">INB_D</text>
<text x="284.1" y="111">INA_D</text>
<text x="285.5" y="108.5">GND</text>
<text x="92.4" y="118.6">GND</text>
<text x="159.4" y="118.6">ENC_A_D</text>
<text x="162.4" y="116.1">+3V3</text>
<text x="282.9" y="116.1">PWM_D</text>
<text x="284.6" y="118.6">EN_D</text>
<text x="90.3" y="121.2">ENC_B</text>
<text x="90.5" y="123.7">ENC_A</text>
<text x="109.2" y="123.7">GND</text>
<text x="159.2" y="121.2">ENC_B_D</text>
<text x="223.3" y="121.2">+3V3</text>
<text x="224.5" y="123.7">GND</text>
<text x="284.6" y="123.7">CS_D</text>
<text x="284.6" y="121.2">EN_D</text>
<text x="92.4" y="131.3">GND</text>
<text x="219" y="128.8">CAN_RX_D</text>
<text x="219.3" y="126.2">CAN_TX_D</text>
<text x="162.4" y="135.1">+3V3</text>
<text x="163.6" y="137.7">GND</text>
<text x="284.3" y="137.7">+3V3</text>
<text x="159.9" y="140.2">HOME_D</text>
<text x="223.3" y="142.8">+3V3</text>
<text x="278.6" y="142.8">END_POS_D</text>
<text x="285.5" y="140.2">GND</text>
<text x="217.7" y="147.8">END_NEG_D</text>
<text x="224.5" y="145.3">GND</text>
<text x="162.4" y="155.5">+3V3</text>
<text x="161.6" y="160.5">AUX_D</text>
<text x="163.6" y="158">GND</text>
<text x="279.8" y="159.3">ESTOP_SW</text>
<text x="285.5" y="161.8">GND</text>
<text x="220.2" y="163.1">ESTOP_D</text>
<text x="220.9" y="165.6">HOME_D</text>
<text x="241.3" y="163.1">ESTOP</text>
<text x="241.3" y="165.6">HOME</text>
<text x="217.6" y="168.2">END_POS_D</text>
<text x="217.7" y="170.7">END_NEG_D</text>
<text x="222.5" y="173.2">AUX_D</text>
<text x="241.3" y="173.2">AUX</text>
<text x="241.3" y="168.2">END_POS</text>
<text x="241.3" y="170.7">END_NEG</text>
<text x="162.4" y="179.6">+3V3</text>
<text x="163.6" y="177">+5V</text>
<text x="222" y="175.8">PWM_D</text>
<text x="223.1" y="178.3">INA_D</text>
<text x="241.3" y="175.8">PWM</text>
<text x="241.3" y="178.3">INA</text>
<text x="285.5" y="177">GND</text>
<text x="285.5" y="179.6">GND</text>
<text x="163.6" y="184.7">GND</text>
<text x="163.6" y="182.1">GND</text>
<text x="223" y="180.9">INB_D</text>
<text x="223.7" y="183.4">EN_D</text>
<text x="223.7" y="185.9">CS_D</text>
<text x="241.3" y="180.9">INB</text>
<text x="241.3" y="183.4">EN</text>
<text x="241.3" y="185.9">CS_RAW</text>
<text x="220.2" y="191">ENC_B_D</text>
<text x="220.4" y="188.5">ENC_A_D</text>
<text x="241.3" y="188.5">ENC_A_RAW</text>
<text x="241.3" y="191">ENC_B_RAW</text>
<text x="219" y="196.1">CAN_RX_D</text>
<text x="219.3" y="193.6">CAN_TX_D</text>
<text x="241.3" y="193.6">CAN_TX</text>
<text x="241.3" y="196.1">CAN_RX</text>
<text x="285.5" y="194.8">GND</text>
<text x="285.5" y="197.4">GND</text>
<text x="163.6" y="199.9">GND</text>
<text x="163.6" y="202.4">GND</text>
<text x="222.2" y="198.6">SCOPE</text>
<text x="241.3" y="198.6">SCOPE</text>
<text x="217.6" y="215.1">END_POS_D</text>
<text x="285.5" y="212.6">GND</text>
<text x="285.5" y="215.1">GND</text>
<text x="155.2" y="220.2">END_NEG_HW</text>
<text x="156.7" y="217.7">END_NEG_D</text>
<text x="216.1" y="217.7">END_POS_HW</text>
<text x="173.2" y="233.7" transform="rotate(-90 173.2 233.7)">ENC_A_RAW</text>
<text x="234.2" y="231.1" transform="rotate(-90 234.2 231.1)">CS_RAW</text>
<text x="297.7" y="228.6" transform="rotate(-90 297.7 228.6)">EN_D</text>
<text x="233.7" y="238.8">1k</text>
<text x="285.8" y="234.2">Q_B</text>
<text x="234.2" y="241.4" transform="rotate(-90 234.2 241.4)">CS</text>
<text x="297.7" y="242.8" transform="rotate(-90 297.7 242.8)">GND</text>
<text x="173.2" y="256.5" transform="rotate(-90 173.2 256.5)">ESTOP_SWENC_A</text>
<text x="234.2" y="254" transform="rotate(-90 234.2 254)">ENC_B_RAW</text>
<text x="295.2" y="254" transform="rotate(-90 295.2 254)">+3V3</text>
<text x="233.7" y="261.7">100</text>
<text x="172.7" y="268.4">H1</text>
<text x="172.7" y="264.2">1k</text>
<text x="234.2" y="267.8" transform="rotate(-90 234.2 267.8)">ENC_B</text>
<text x="173.2" y="272.5" transform="rotate(-90 173.2 272.5)">ESTOP_D</text>
<text x="234.2" y="276.9" transform="rotate(-90 234.2 276.9)">STOP</text>
<text x="295.2" y="276.9" transform="rotate(-90 295.2 276.9)">STOP ESTOP_SW</text>
<text x="233.7" y="284.5">10k</text>
<text x="294.7" y="284.5">100k</text>
<text x="234.2" y="288.3" transform="rotate(-90 234.2 288.3)">Q_B</text>
<text x="295.2" y="288.6" transform="rotate(-90 295.2 288.6)">GND</text>
</g>
<g font-size="1.8" fill="#939391">
<text x="233.7" y="44.9">C2</text>
<text x="294.7" y="44.9">C3</text>
<text x="238.7" y="50.9">1n</text>
<text x="299.7" y="50.9">1n</text>
</g>
<g font-size="1.8" fill="#0000c2">
<text x="30.5" y="267.3">Nucleo-H723ZG</text>
<text x="47.1" y="267.3">pan-tracker</text>
<text x="60" y="267.3">shield,</text>
<text x="67.4" y="267.3">rev</text>
<text x="71.4" y="267.3">A. Generated</text>
<text x="85" y="267.3">from</text>
<text x="90.5" y="267.3">gen/spec.py:</text>
<text x="104.1" y="267.3">edit</text>
<text x="108.8" y="267.3">the</text>
<text x="112.9" y="267.3">spec,</text>
<text x="119.1" y="267.3">then</text>
<text x="124.4" y="267.3">rerun</text>
<text x="130.5" y="267.3">gen_sch.py</text>
<text x="142" y="267.3">and</text>
<text x="146.6" y="267.3">gen_pcb.py.</text>
<text x="30.5" y="272.4">E-stop:</text>
<text x="39" y="272.4">NC switch</text>
<text x="49.9" y="272.4">on</text>
<text x="53.4" y="272.4">J8</text>
<text x="56.7" y="272.4">holds</text>
<text x="63" y="272.4">ESTOP_SW low.</text>
<text x="78.7" y="272.4">Open</text>
<text x="84.6" y="272.4">switch</text>
<text x="91.7" y="272.4">or</text>
<text x="94.8" y="272.4">broken</text>
<text x="102.3" y="272.4">wire</text>
<text x="111.6" y="272.4">R4</text>
<text x="115.2" y="272.4">pulls</text>
<text x="121.1" y="272.4">high</text>
<text x="126.3" y="272.4">-&gt;</text>
<text x="130.6" y="272.4">Q1</text>
<text x="134.3" y="272.4">pulls</text>
<text x="140.1" y="272.4">EN low</text>
<text x="152.4" y="272.4">VNH5019</text>
<text x="162.2" y="272.4">off,</text>
<text x="166.5" y="272.4">firmware</text>
<text x="175.9" y="272.4">sees</text>
<text x="181.3" y="272.4">the</text>
<text x="30.5" y="277.5">JP1/JP2</text>
<text x="39.9" y="277.5">shunts</text>
<text x="47.3" y="277.5">let</text>
<text x="50.9" y="277.5">END+</text>
<text x="57.4" y="277.5">/</text>
<text x="59.9" y="277.5">END-</text>
<text x="66.4" y="277.5">sensors</text>
<text x="74.8" y="277.5">(high</text>
<text x="80.9" y="277.5">when</text>
<text x="86.8" y="277.5">blocked)</text>
<text x="96.1" y="277.5">cut</text>
<text x="100.3" y="277.5">EN through</text>
<text x="112.3" y="277.5">the</text>
<text x="116.5" y="277.5">same</text>
<text x="122.6" y="277.5">path.</text>
<text x="128.6" y="277.5">Remove</text>
<text x="137" y="277.5">a</text>
<text x="139.3" y="277.5">shunt</text>
<text x="145.7" y="277.5">to</text>
<text x="148.7" y="277.5">disable</text>
<text x="156.7" y="277.5">that</text>
<text x="161.6" y="277.5">hardware</text>
<text x="171.4" y="277.5">stop.</text>
<text x="30.5" y="282.6">No</text>
<text x="34.1" y="282.6">e-stop</text>
<text x="42" y="282.6">fitted:</text>
<text x="48.8" y="282.6">put</text>
<text x="53" y="282.6">a</text>
<text x="55.3" y="282.6">shunt</text>
<text x="61.7" y="282.6">on</text>
<text x="65.2" y="282.6">J8,</text>
<text x="69.1" y="282.6">or</text>
<text x="72.2" y="282.6">the</text>
<text x="76.4" y="282.6">driver</text>
<text x="82.9" y="282.6">stays</text>
<text x="89" y="282.6">disabled.</text>
</g>
</svg>
